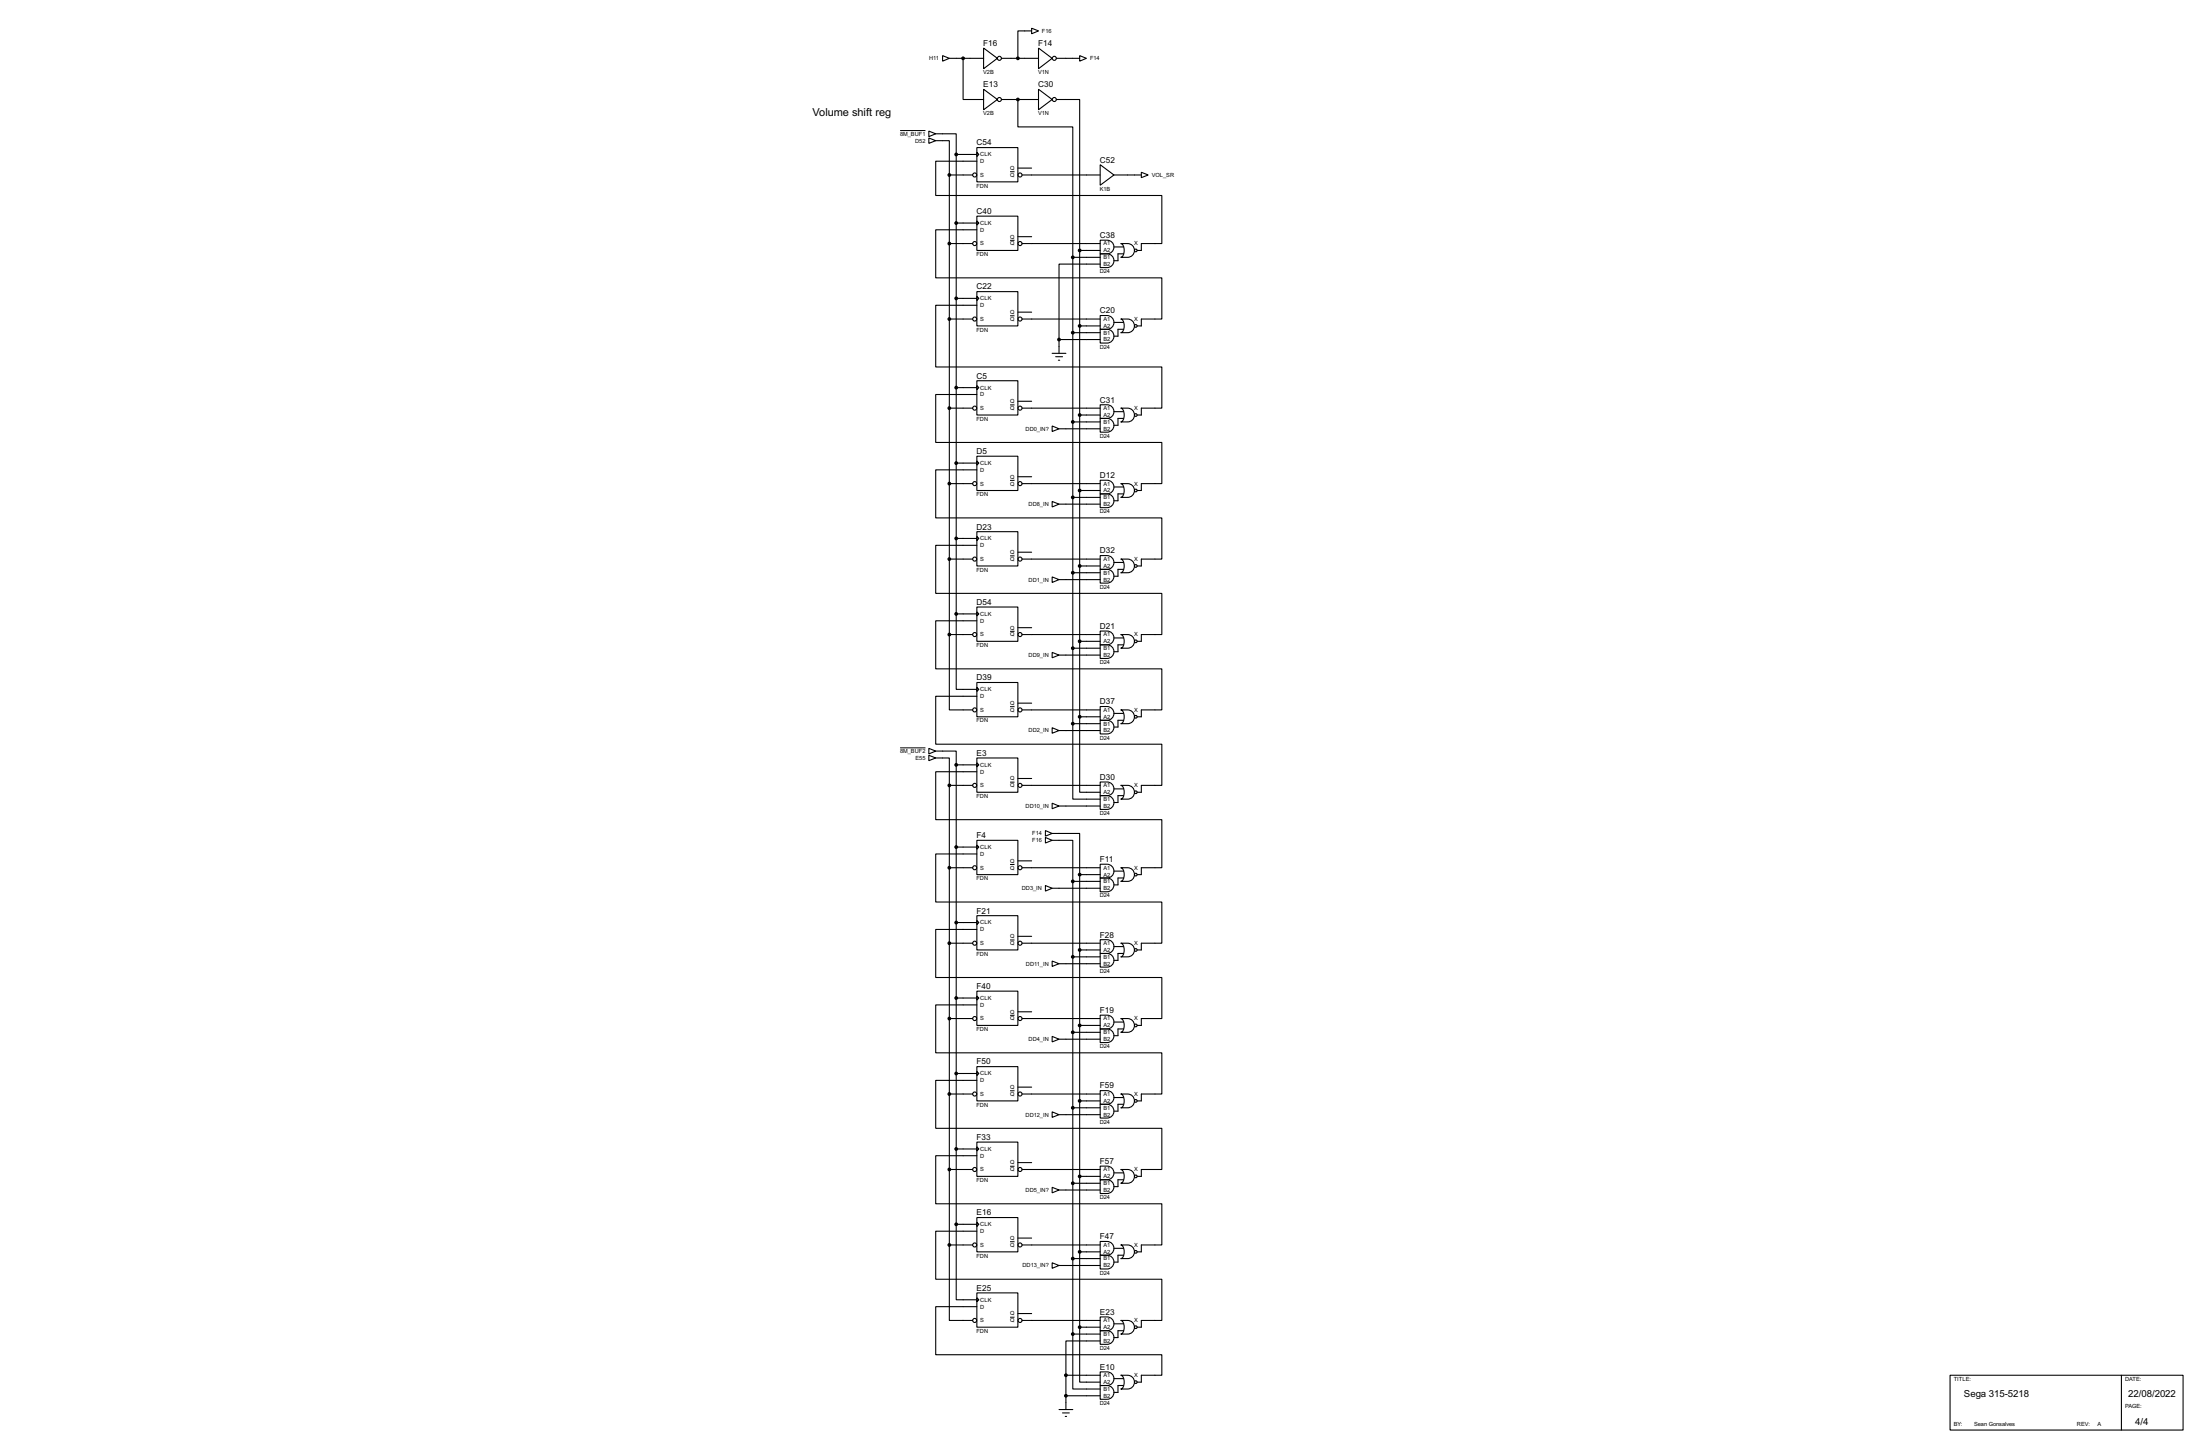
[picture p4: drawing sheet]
<svg xmlns="http://www.w3.org/2000/svg" width="815mm" height="536mm" viewBox="0 0 815 536" stroke-linecap="round" stroke-linejoin="round" font-family="sans-serif">
<g fill="none" stroke="#000" stroke-width=".4">
<path d="M364.5 17.8l5.1 3.8-5.1 3.9zM382.3 10.5l2.6 1-2.6 1zM382.3 11.5h-5.1v10.1M384.9 17.8l5 3.8-5 3.9zM349.3 20.6l2.5 1-2.5 1.1zM351.8 21.6h12.7M356.9 21.6v15.3h7.6M364.5 33.1l5.1 3.8-5.1 3.8zM371.1 36.9h13.8M371.1 21.6h13.8M377.2 36.9v10.1h20.4v48.3M384.9 33.1l5 3.8-5 3.8z"/>
<path d="M391.5 36.9h8.6v55.9M391.5 21.6h8.6M400.1 20.6l2.5 1-2.5 1.1zM344.2 51.1l2.6 1-2.6 1zM344.2 48.6l2.6 1-2.6 1zM346.8 49.6h7.6v7.6M346.8 52.1h5v12.7M354.4 57.2v170.2M354.4 57.2h7.6M362 54.7h15.2v12.7h-15.2zM362 56.4l.8 .8-.8 .8zM362 59.7h-15.2v12.7h83.8v17.8h-7.6v2.6h-1.6"/>
<path d="M351.8 64.8h8.7M351.8 64.8v170.2M377.2 62.3h5.1M378.8 64.8h28.9M407.7 61l5.1 3.8-5.1 3.8zM412.8 64.8h10.2M423 63.8l2.5 1-2.5 1zM351.8 90.2h8.7M354.4 82.6h7.6M362 80.1h15.2v12.7h-15.2zM362 81.8l.8 .8-.8 .8zM362 85.1h-15.2v17.8h83.8v15.3h-7.6v2.5h-1.6"/>
<path d="M377.2 87.7h5.1M378.8 90.2h28.9M397.6 95.3v172.7M397.6 95.3h10.1M400.1 92.8v172.7M400.1 92.8h7.6M407.7 89a5.1 5.1 0 0 1 4.1 .5 2.53 2.53 0 0 1 .9 2.8 2.53 2.53 0 0 1-2.4 1.7h-2.6zM407.7 94a5.1 5.1 0 0 1 4.1 .5 2.55 2.55 0 0 1 .9 2.9 2.55 2.55 0 0 1-2.4 1.7h-2.6zM407.7 97.8h-15.2v28M412.8 91.5h3.6M415.3 90.2a5.1 5.1 0 0 1 4.2 .5 2.57 2.57 0 0 1 .8 2.9 2.57 2.57 0 0 1-2.4 1.7h-2.6a3.1 3.1 0 0 0 .9-4.4zM416.4 94h-2.1v2.6h-1.5"/>
<path d="M351.8 118.2h8.7M354.4 110.5h7.6M362 108h15.2v12.7h-15.2zM362 109.8l.8 .7-.8 .8zM362 113.1h-15.2v22.8h83.8v15.3h-7.6v2.5h-1.6M377.2 115.6h5.1M378.8 118.2h28.9M407.7 116.9a5 5 0 0 1 4.1 .5 2.55 2.55 0 0 1 .9 2.8 2.55 2.55 0 0 1-2.4 1.8h-2.6zM412.8 119.4h3.6M415.3 118.2a5.1 5.1 0 0 1 4.2 .5 2.53 2.53 0 0 1 .8 2.8 2.53 2.53 0 0 1-2.4 1.7h-2.6a3.1 3.1 0 0 0 .9-4.3zM389.9 130.9h5.1M391.2 132.1h2.6"/>
<path d="M392.2 133.4h.5M392.5 125.8v5.1M392.5 125.8h15.2M397.6 123.2h10.1M400.1 120.7h7.6M407.7 122a5.1 5.1 0 0 1 4.1 .5 2.56 2.56 0 0 1 .9 2.8 2.56 2.56 0 0 1-2.4 1.8h-2.6zM416.4 122h-2.1v2.5h-1.5M351.8 151.2h8.7M354.4 143.6h7.6M362 141h15.2v12.7h-15.2zM362 142.8l.8 .8-.8 .7zM362 146.1h-15.2v17.8h83.8v15.2h-7.6v2.6h-1.6"/>
<path d="M377.2 148.6h5.1M378.8 151.2h28.9M389.9 157.8l2.6 1-2.6 1zM392.5 158.8h15.2M397.6 156.3h10.1M400.1 153.7h7.6M407.7 149.9a5.1 5.1 0 0 1 4.1 .5 2.52 2.52 0 0 1 .9 2.9 2.52 2.52 0 0 1-2.4 1.7h-2.6zM407.7 155a5 5 0 0 1 4.1 .5 2.55 2.55 0 0 1 .9 2.8 2.55 2.55 0 0 1-2.4 1.8h-2.6zM412.8 152.5h3.6M415.3 151.2a5.1 5.1 0 0 1 4.2 .5 2.56 2.56 0 0 1 .8 2.8 2.56 2.56 0 0 1-2.4 1.8h-2.6a3.1 3.1 0 0 0 .9-4.4zM416.4 155h-2.1v2.5h-1.5M351.8 179.1h8.7"/>
<path d="M354.4 171.5h7.6M362 169h15.2v12.7h-15.2zM362 170.7l.8 .8-.8 .8zM362 174h-15.2v17.8h83.8v15.3h-7.6v2.5h-1.6M377.2 176.6h5.1M378.8 179.1h28.9M407.7 177.9a5.1 5.1 0 0 1 4.1 .5 2.53 2.53 0 0 1 .9 2.8 2.53 2.53 0 0 1-2.4 1.7h-2.6zM415.3 179.1a5.1 5.1 0 0 1 4.2 .5 2.57 2.57 0 0 1 .8 2.9 2.57 2.57 0 0 1-2.4 1.7h-2.6a3.1 3.1 0 0 0 .9-4.4zM354.4 199.4h7.6M362 196.9h15.2v12.7h-15.2zM362 198.7l.8 .7-.8 .8zM389.9 185.7l2.6 1-2.6 1.1z"/>
<path d="M392.5 186.7h15.2M397.6 184.2h10.1M400.1 181.7h7.6M407.7 182.9a5.1 5.1 0 0 1 4.1 .5 2.55 2.55 0 0 1 .9 2.9 2.55 2.55 0 0 1-2.4 1.7h-2.6zM412.8 180.4h3.6M416.4 182.9h-2.1v2.6h-1.5M351.8 207.1h8.7M362 202h-15.2v17.8h83.8v15.2h-7.6v2.5h-1.6M377.2 204.5h5.1M378.8 207.1h28.9M389.9 213.7l2.6 1-2.6 1zM392.5 214.7h15.2"/>
<path d="M397.6 212.1h10.1M400.1 209.6h7.6M407.7 205.8a5 5 0 0 1 4.1 .5 2.55 2.55 0 0 1 .9 2.8 2.55 2.55 0 0 1-2.4 1.8h-2.6zM407.7 210.9a5.1 5.1 0 0 1 4.1 .5 2.56 2.56 0 0 1 .9 2.8 2.56 2.56 0 0 1-2.4 1.8h-2.6zM412.8 208.3h3.6M415.3 207.1a5.1 5.1 0 0 1 4.2 .5 2.53 2.53 0 0 1 .8 2.8 2.53 2.53 0 0 1-2.4 1.7h-2.6a3.1 3.1 0 0 0 .9-4.3zM416.4 210.9h-2.1v2.5h-1.5M351.8 235v27.9h8.7M351.8 235h8.7M354.4 227.4v27.9h7.6M354.4 227.4h7.6M362 224.8h15.2v12.7h-15.2z"/>
<path d="M362 226.6l.8 .8-.8 .7zM362 229.9h-15.2v17.8h83.8v15.2h-7.6v2.6h-1.6M377.2 232.5h5.1M378.8 235h28.9M400.1 237.5h7.6M407.7 233.7a5.1 5.1 0 0 1 4.1 .5 2.55 2.55 0 0 1 .9 2.9 2.55 2.55 0 0 1-2.4 1.7h-2.6zM407.7 238.8a5.1 5.1 0 0 1 4.1 .5 2.52 2.52 0 0 1 .9 2.9 2.52 2.52 0 0 1-2.4 1.7h-2.6zM412.8 236.3h3.6M415.3 235a5.2 5.2 0 0 1 4.2 .5 2.54 2.54 0 0 1 .8 2.9 2.54 2.54 0 0 1-2.4 1.7h-2.6a3.1 3.1 0 0 0 .9-4.4zM416.4 238.8h-2.1v2.6h-1.5M362 252.8h15.2v12.7h-15.2zM362 254.6l.8 .7-.8 .8z"/>
<path d="M362 257.9h-15.2v17.7h83.8v15.3h-7.6v2.5h-1.6M389.9 241.6l2.6 1-2.6 1zM392.5 242.6h15.2M397.6 240.1h10.1M344.2 279.7l2.6 1-2.6 1zM344.2 277.2l2.6 1-2.6 1zM346.8 278.2h7.6v5.1M377.2 260.4h5.1M378.8 262.9h28.9M389.9 269.5l2.6 1.1-2.6 1zM392.5 270.6h15.2M397.6 268v28h10.1"/>
<path d="M397.6 268h10.1M400.1 265.5v27.9h7.6M400.1 265.5h7.6M407.7 261.7a5.1 5.1 0 0 1 4.1 .5 2.56 2.56 0 0 1 .9 2.8 2.56 2.56 0 0 1-2.4 1.8h-2.6zM407.7 266.8a5.1 5.1 0 0 1 4.1 .5 2.53 2.53 0 0 1 .9 2.8 2.53 2.53 0 0 1-2.4 1.7h-2.6zM412.8 264.2h3.6M415.3 262.9a5 5 0 0 1 4.2 .6 2.55 2.55 0 0 1 .8 2.8 2.55 2.55 0 0 1-2.4 1.7h-2.6a3.1 3.1 0 0 0 .9-4.3zM416.4 266.8h-2.1v2.5h-1.5M346.8 280.7h5v10.2M351.8 290.9h8.7M351.8 290.9v170.2M354.4 283.3v170.1"/>
<path d="M354.4 283.3h7.6M362 280.7h15.2v12.7h-15.2zM362 282.5l.8 .8-.8 .7zM362 285.8h-15.2v17.8h83.8v17.8h-7.6v2.5h-1.6M377.2 288.3h5.1M378.8 290.9h28.9M389.9 297.5l2.6 1-2.6 1zM392.5 298.5h15.2M407.7 289.6a5.1 5.1 0 0 1 4.1 .5 2.52 2.52 0 0 1 .9 2.9 2.52 2.52 0 0 1-2.4 1.7h-2.6zM407.7 294.7a5 5 0 0 1 4.1 .5 2.55 2.55 0 0 1 .9 2.8 2.55 2.55 0 0 1-2.4 1.8h-2.6zM412.8 292.2h3.6M415.3 290.9a5.1 5.1 0 0 1 4.2 .5 2.56 2.56 0 0 1 .8 2.8 2.56 2.56 0 0 1-2.4 1.8h-2.6a3.1 3.1 0 0 0 .9-4.4z"/>
<path d="M416.4 294.7h-2.1v2.5h-1.5M354.4 313.7h7.6M362 311.2h15.2v12.7h-15.2zM362 313l.8 .7-.8 .8zM362 316.3h-15.2v17.8h83.8v15.2h-7.6v2.5h-1.6M377.2 318.8h5.1M387.4 307.6l2.5 1.1-2.5 1zM387.4 310.2l2.5 1-2.5 1zM389.9 308.7h10.2v15.2M389.9 311.2h7.7v15.2M351.8 321.4h8.7M362 339.1h15.2v12.7h-15.2z"/>
<path d="M378.8 321.4h28.9M387.4 328l2.5 1-2.5 1zM389.9 329h17.8M397.6 326.4h10.1M397.6 326.4v167.7M400.1 323.9h7.6M400.1 323.9v167.6M407.7 320.1a5 5 0 0 1 4.1 .5 2.55 2.55 0 0 1 .9 2.8 2.55 2.55 0 0 1-2.4 1.8h-2.6zM407.7 325.2a5.1 5.1 0 0 1 4.1 .5 2.56 2.56 0 0 1 .9 2.8 2.56 2.56 0 0 1-2.4 1.8h-2.6zM412.8 322.6h3.6M415.3 321.4a5.1 5.1 0 0 1 4.2 .5 2.53 2.53 0 0 1 .8 2.8 2.53 2.53 0 0 1-2.4 1.7h-2.6a3.1 3.1 0 0 0 .9-4.3zM416.4 325.2h-2.1v2.5h-1.5"/>
<path d="M351.8 349.3h8.7M354.4 341.7h7.6M362 340.9l.8 .8-.8 .7zM362 344.2h-15.2v17.8h83.8v15.2h-7.6v2.6h-1.6M377.2 346.8h5.1M378.8 349.3h28.9M389.9 355.9l2.6 1-2.6 1zM392.5 356.9h15.2M397.6 354.4h10.1M400.1 351.8h7.6M407.7 348a5.1 5.1 0 0 1 4.1 .5 2.55 2.55 0 0 1 .9 2.9 2.55 2.55 0 0 1-2.4 1.7h-2.6zM407.7 353.1a5.1 5.1 0 0 1 4.1 .5 2.52 2.52 0 0 1 .9 2.9 2.52 2.52 0 0 1-2.4 1.7h-2.6z"/>
<path d="M412.8 350.6h3.6M415.3 349.3a5.2 5.2 0 0 1 4.2 .5 2.54 2.54 0 0 1 .8 2.9 2.54 2.54 0 0 1-2.4 1.7h-2.6a3.1 3.1 0 0 0 .9-4.4zM416.4 353.1h-2.1v2.6h-1.5M351.8 377.2h8.7M354.4 369.6h7.6M362 367.1h15.2v12.7h-15.2zM362 368.9l.8 .7-.8 .8zM362 372.2h-15.2v17.7h83.8v15.3h-7.6v2.5h-1.6M377.2 374.7h5.1M378.8 377.2h28.9M400.1 379.8h7.6M407.7 376a5.1 5.1 0 0 1 4.1 .5 2.56 2.56 0 0 1 .9 2.8 2.56 2.56 0 0 1-2.4 1.8h-2.6z"/>
<path d="M412.8 378.5h3.6M415.3 377.2a5 5 0 0 1 4.2 .6 2.55 2.55 0 0 1 .8 2.8 2.55 2.55 0 0 1-2.4 1.7h-2.6a3.1 3.1 0 0 0 .9-4.3zM354.4 397.6h7.6M362 395h15.2v12.7h-15.2zM362 396.8l.8 .8-.8 .7zM389.9 383.8l2.6 1.1-2.6 1zM392.5 384.9h15.2M397.6 382.3h10.1M407.7 381.1a5.1 5.1 0 0 1 4.1 .5 2.53 2.53 0 0 1 .9 2.8 2.53 2.53 0 0 1-2.4 1.7h-2.6zM416.4 381.1h-2.1v2.5h-1.5M351.8 405.2h8.7M362 400.1h-15.2v17.8h83.8v15.2h-7.6v2.6h-1.6"/>
<path d="M377.2 402.6h5.1M378.8 405.2h28.9M389.9 411.8l2.6 1-2.6 1zM392.5 412.8h15.2M397.6 410.3h10.1M400.1 407.7h7.6M407.7 403.9a5.1 5.1 0 0 1 4.1 .5 2.52 2.52 0 0 1 .9 2.9 2.52 2.52 0 0 1-2.4 1.7h-2.6zM407.7 409a5 5 0 0 1 4.1 .5 2.55 2.55 0 0 1 .9 2.8 2.55 2.55 0 0 1-2.4 1.8h-2.6zM412.8 406.5h3.6M415.3 405.2a5.1 5.1 0 0 1 4.2 .5 2.56 2.56 0 0 1 .8 2.8 2.56 2.56 0 0 1-2.4 1.8h-2.6a3.1 3.1 0 0 0 .9-4.4zM416.4 409h-2.1v2.5h-1.5M351.8 433.1h8.7"/>
<path d="M354.4 425.5h7.6M362 423h15.2v12.7h-15.2zM362 424.7l.8 .8-.8 .8zM362 428h-15.2v17.8h83.8v15.3h-7.6v2.5h-1.6M377.2 430.6h5.1M378.8 433.1h28.9M389.9 439.7l2.6 1-2.6 1.1zM397.6 438.2h10.1M400.1 435.7h7.6M407.7 431.9a5.1 5.1 0 0 1 4.1 .5 2.53 2.53 0 0 1 .9 2.8 2.53 2.53 0 0 1-2.4 1.7h-2.6zM407.7 436.9a5.1 5.1 0 0 1 4.1 .5 2.55 2.55 0 0 1 .9 2.9 2.55 2.55 0 0 1-2.4 1.7h-2.6zM412.8 434.4h3.6"/>
<path d="M415.3 433.1a5.1 5.1 0 0 1 4.2 .5 2.57 2.57 0 0 1 .8 2.9 2.57 2.57 0 0 1-2.4 1.7h-2.6a3.1 3.1 0 0 0 .9-4.4zM416.4 436.9h-2.1v2.6h-1.5M354.4 453.4v28h7.6M354.4 453.4h7.6M362 450.9h15.2v12.7h-15.2zM362 452.7l.8 .7-.8 .8zM362 456h-15.2v17.8h83.8v15.2h-7.6v2.5h-1.6M377.2 458.5h5.1M392.5 440.7h15.2M407.7 459.8a5 5 0 0 1 4.1 .5 2.55 2.55 0 0 1 .9 2.8 2.55 2.55 0 0 1-2.4 1.8h-2.6zM351.8 461.1v27.9h8.7M351.8 461.1h8.7"/>
<path d="M362 478.8h15.2v12.7h-15.2zM378.8 461.1h28.9M389.9 467.7l2.6 1-2.6 1zM392.5 468.7h15.2M397.6 466.1h10.1M400.1 463.6h7.6M407.7 464.9a5.1 5.1 0 0 1 4.1 .5 2.56 2.56 0 0 1 .9 2.8 2.56 2.56 0 0 1-2.4 1.8h-2.6zM412.8 462.3h3.6M415.3 461.1a5.1 5.1 0 0 1 4.2 .5 2.53 2.53 0 0 1 .8 2.8 2.53 2.53 0 0 1-2.4 1.7h-2.6a3.1 3.1 0 0 0 .9-4.3zM416.4 464.9h-2.1v2.5h-1.5M362 480.6l.8 .8-.8 .7zM362 483.9h-15.2v17.8h83.8v7.6h-7.6v2.6h-1.6"/>
<path d="M377.2 486.5h5.1M378.8 489h28.9M397.6 494.1v20.3h10.1M397.6 494.1h10.1M400.1 491.5v20.4h7.6M400.1 491.5h7.6M407.7 487.7a5.1 5.1 0 0 1 4.1 .5 2.55 2.55 0 0 1 .9 2.9 2.55 2.55 0 0 1-2.4 1.7h-2.6zM407.7 492.8a5.1 5.1 0 0 1 4.1 .5 2.52 2.52 0 0 1 .9 2.9 2.52 2.52 0 0 1-2.4 1.7h-2.6zM407.7 496.6h-12.7v12.7M412.8 490.3h3.6M415.3 489a5.2 5.2 0 0 1 4.2 .5 2.54 2.54 0 0 1 .8 2.9 2.54 2.54 0 0 1-2.4 1.7h-2.6a3.1 3.1 0 0 0 .9-4.4zM416.4 492.8h-2.1v2.6h-1.5"/>
<path d="M395 516.9h12.7M395 509.3v12.7M395 509.3h12.7M407.7 508.1a5.1 5.1 0 0 1 4.1 .5 2.53 2.53 0 0 1 .9 2.8 2.53 2.53 0 0 1-2.4 1.7h-2.6zM407.7 513.1a5.1 5.1 0 0 1 4.1 .5 2.55 2.55 0 0 1 .9 2.9 2.55 2.55 0 0 1-2.4 1.7h-2.6zM412.8 510.6h3.6M415.3 509.3a5.1 5.1 0 0 1 4.2 .5 2.57 2.57 0 0 1 .8 2.9 2.57 2.57 0 0 1-2.4 1.7h-2.6a3.1 3.1 0 0 0 .9-4.4zM416.4 513.1h-2.1v2.6h-1.5M722.7 509.3h86.3v20.3h-86.3zM786.2 509.3v20.3M392.5 522h5.1M393.8 523.3h2.5"/>
<path d="M394.8 524.6h.5"/>
<circle cx="370.3" cy="36.9" r=".75"/>
<circle cx="370.3" cy="21.6" r=".75"/>
<circle cx="390.7" cy="36.9" r=".75"/>
<circle cx="390.7" cy="21.6" r=".75"/>
<circle cx="361.2" cy="64.8" r=".75"/>
<circle cx="378" cy="64.8" r=".75"/>
<circle cx="361.2" cy="90.2" r=".75"/>
<circle cx="378" cy="90.2" r=".75"/>
<circle cx="420.9" cy="92.8" r=".5"/>
<circle cx="361.2" cy="118.2" r=".75"/>
<circle cx="378" cy="118.2" r=".75"/>
<circle cx="420.9" cy="120.7" r=".5"/>
<circle cx="361.2" cy="151.2" r=".75"/>
<circle cx="378" cy="151.2" r=".75"/>
<circle cx="420.9" cy="153.7" r=".5"/>
<circle cx="361.2" cy="179.1" r=".75"/>
<circle cx="378" cy="179.1" r=".75"/>
<circle cx="420.9" cy="181.7" r=".5"/>
<circle cx="361.2" cy="207.1" r=".75"/>
<circle cx="378" cy="207.1" r=".75"/>
<circle cx="420.9" cy="209.6" r=".5"/>
<circle cx="361.2" cy="235" r=".75"/>
<circle cx="378" cy="235" r=".75"/>
<circle cx="420.9" cy="237.5" r=".5"/>
<circle cx="361.2" cy="262.9" r=".75"/>
<circle cx="378" cy="262.9" r=".75"/>
<circle cx="420.9" cy="265.5" r=".5"/>
<circle cx="361.2" cy="290.9" r=".75"/>
<circle cx="378" cy="290.9" r=".75"/>
<circle cx="420.9" cy="293.4" r=".5"/>
<circle cx="361.2" cy="321.4" r=".75"/>
<circle cx="378" cy="321.4" r=".75"/>
<circle cx="420.9" cy="323.9" r=".5"/>
<circle cx="361.2" cy="349.3" r=".75"/>
<circle cx="378" cy="349.3" r=".75"/>
<circle cx="420.9" cy="351.8" r=".5"/>
<circle cx="361.2" cy="377.2" r=".75"/>
<circle cx="378" cy="377.2" r=".75"/>
<circle cx="420.9" cy="379.8" r=".5"/>
<circle cx="361.2" cy="405.2" r=".75"/>
<circle cx="378" cy="405.2" r=".75"/>
<circle cx="420.9" cy="407.7" r=".5"/>
<circle cx="361.2" cy="433.1" r=".75"/>
<circle cx="378" cy="433.1" r=".75"/>
<circle cx="420.9" cy="435.7" r=".5"/>
<circle cx="361.2" cy="461.1" r=".75"/>
<circle cx="378" cy="461.1" r=".75"/>
<circle cx="420.9" cy="463.6" r=".5"/>
<circle cx="361.2" cy="489" r=".75"/>
<circle cx="378" cy="489" r=".75"/>
<circle cx="420.9" cy="491.5" r=".5"/>
<circle cx="420.9" cy="511.9" r=".5"/>
</g>
<g fill="none" stroke="#000" stroke-width=".37">
<path d="M333.6 48.4h9.4M374.3 63.6h1.7M374.3 89h1.7M374.3 117h1.7M374.3 150h1.7M374.3 177.9h1.7M374.3 205.9h1.7M374.3 233.8h1.7M333.6 277h9.4M374.3 261.7h1.7M374.3 289.7h1.7M374.3 320.2h1.7"/>
<path d="M374.3 348.1h1.7M374.3 376h1.7M374.3 404h1.7M374.3 431.9h1.7M374.3 459.9h1.7M374.3 487.8h1.7"/>
</g>
<g fill="#000" stroke="#000" stroke-width=".4">
<circle cx="356.9" cy="21.6" r=".5"/>
<circle cx="377.2" cy="21.6" r=".5"/>
<circle cx="377.2" cy="36.9" r=".5"/>
<circle cx="354.3" cy="57.2" r=".5"/>
<circle cx="351.8" cy="64.8" r=".5"/>
<circle cx="351.8" cy="90.2" r=".5"/>
<circle cx="354.3" cy="82.6" r=".5"/>
<circle cx="397.5" cy="95.3" r=".5"/>
<circle cx="400.1" cy="92.8" r=".5"/>
<circle cx="351.8" cy="118.2" r=".5"/>
<circle cx="354.3" cy="110.5" r=".5"/>
<circle cx="392.4" cy="125.8" r=".5"/>
<circle cx="397.5" cy="123.2" r=".5"/>
<circle cx="400.1" cy="120.7" r=".5"/>
<circle cx="351.8" cy="151.2" r=".5"/>
<circle cx="354.3" cy="143.6" r=".5"/>
<circle cx="397.5" cy="156.3" r=".5"/>
<circle cx="400.1" cy="153.7" r=".5"/>
<circle cx="351.8" cy="179.1" r=".5"/>
<circle cx="354.3" cy="171.5" r=".5"/>
<circle cx="354.3" cy="199.4" r=".5"/>
<circle cx="397.5" cy="184.2" r=".5"/>
<circle cx="400.1" cy="181.7" r=".5"/>
<circle cx="351.8" cy="207.1" r=".5"/>
<circle cx="397.5" cy="212.1" r=".5"/>
<circle cx="400.1" cy="209.6" r=".5"/>
<circle cx="351.8" cy="235" r=".5"/>
<circle cx="354.3" cy="227.4" r=".5"/>
<circle cx="400.1" cy="237.5" r=".5"/>
<circle cx="397.5" cy="240.1" r=".5"/>
<circle cx="397.5" cy="268" r=".5"/>
<circle cx="400.1" cy="265.5" r=".5"/>
<circle cx="351.8" cy="290.9" r=".5"/>
<circle cx="354.3" cy="283.3" r=".5"/>
<circle cx="354.3" cy="313.7" r=".5"/>
<circle cx="351.8" cy="321.4" r=".5"/>
<circle cx="397.5" cy="326.4" r=".5"/>
<circle cx="400.1" cy="323.9" r=".5"/>
<circle cx="351.8" cy="349.3" r=".5"/>
<circle cx="354.3" cy="341.7" r=".5"/>
<circle cx="397.5" cy="354.4" r=".5"/>
<circle cx="400.1" cy="351.8" r=".5"/>
<circle cx="351.8" cy="377.2" r=".5"/>
<circle cx="354.3" cy="369.6" r=".5"/>
<circle cx="400.1" cy="379.8" r=".5"/>
<circle cx="354.3" cy="397.6" r=".5"/>
<circle cx="397.5" cy="382.3" r=".5"/>
<circle cx="351.8" cy="405.2" r=".5"/>
<circle cx="397.5" cy="410.3" r=".5"/>
<circle cx="400.1" cy="407.7" r=".5"/>
<circle cx="351.8" cy="433.1" r=".5"/>
<circle cx="354.3" cy="425.5" r=".5"/>
<circle cx="397.5" cy="438.2" r=".5"/>
<circle cx="400.1" cy="435.7" r=".5"/>
<circle cx="354.3" cy="453.4" r=".5"/>
<circle cx="351.8" cy="461.1" r=".5"/>
<circle cx="397.5" cy="466.1" r=".5"/>
<circle cx="400.1" cy="463.6" r=".5"/>
<circle cx="397.5" cy="494.1" r=".5"/>
<circle cx="400.1" cy="491.5" r=".5"/>
<circle cx="395" cy="509.3" r=".5"/>
<circle cx="395" cy="516.9" r=".5"/>
</g>
<text font-size="4.6" x="301.1" y="43">Volume shift reg</text>
<g font-size="4">
<text x="727.8" y="517.5">Sega 315-5218</text>
<text x="788.7" y="517.5">22/08/2022</text>
<text x="791.3" y="527.6">4/4</text>
</g>
<g font-size="3.4">
<text x="364.4" y="17">F16</text>
<text x="384.7" y="17">F14</text>
<text x="364.4" y="32.3">E13</text>
<text x="384.7" y="32.3">C30</text>
<text x="361.9" y="53.8">C54</text>
<text x="407.6" y="60.2">C52</text>
<text x="361.9" y="79.2">C40</text>
<text x="407.6" y="88.2">C38</text>
<text x="361.9" y="107.2">C22</text>
<text x="407.6" y="116.1">C20</text>
<text x="361.9" y="140.2">C5</text>
<text x="407.6" y="149.1">C31</text>
<text x="361.9" y="168.2">D5</text>
<text x="407.6" y="177.1">D12</text>
<text x="361.9" y="196.1">D23</text>
<text x="407.6" y="205">D32</text>
<text x="361.9" y="224">D54</text>
<text x="407.6" y="232.9">D21</text>
<text x="361.9" y="252">D39</text>
<text x="407.6" y="260.9">D37</text>
<text x="361.9" y="279.9">E3</text>
<text x="407.6" y="288.8">D30</text>
<text x="361.9" y="310.4">F4</text>
<text x="407.6" y="319.3">F11</text>
<text x="361.9" y="338.3">F21</text>
<text x="407.6" y="347.2">F28</text>
<text x="361.9" y="366.3">F40</text>
<text x="407.6" y="375.2">F19</text>
<text x="361.9" y="394.2">F50</text>
<text x="407.6" y="403.1">F59</text>
<text x="361.9" y="422.2">F33</text>
<text x="407.6" y="431.1">F57</text>
<text x="361.9" y="450.1">E16</text>
<text x="407.6" y="459">F47</text>
<text x="361.9" y="478">E25</text>
<text x="407.6" y="486.9">E23</text>
<text x="407.6" y="507.3">E10</text>
</g>
<g font-size="2.4">
<text x="386.1" y="12.1">F16</text>
<text x="344.3" y="22.3">H11</text>
<text x="403.9" y="22.3">F14</text>
<text x="364.3" y="27.5">V2B</text>
<text x="384.7" y="27.5">V1N</text>
<text x="364.3" y="42.8">V2B</text>
<text x="384.7" y="42.8">V1N</text>
<text x="333.6" y="50.2">8M_BUF1</text>
<text x="339.1" y="52.8">D52</text>
<text x="363.3" y="57.9">CLK</text>
<text x="363.3" y="60.4">D</text>
<text x="363.3" y="65.5">S</text>
<text x="374.3" y="62.9">Q</text>
<text x="374.3" y="65.5">Q</text>
<text x="426.8" y="65.5">VOL_SR</text>
<text x="361.8" y="69.5">FDN</text>
<text x="407.5" y="70.7">K1B</text>
<text x="363.3" y="83.3">CLK</text>
<text x="363.3" y="85.8">D</text>
<text x="374.3" y="88.3">Q</text>
<text x="361.8" y="94.9">FDN</text>
<text x="363.3" y="90.9">S</text>
<text x="374.3" y="90.9">Q</text>
<text x="409" y="90.9">A1</text>
<text x="409" y="96">B1</text>
<text x="409" y="93.5">A2</text>
<text x="420.3" y="90.9">X</text>
<text x="407.5" y="101.2">D24</text>
<text x="409" y="98.5">B2</text>
<text x="363.3" y="111.2">CLK</text>
<text x="363.3" y="113.7">D</text>
<text x="363.3" y="118.9">S</text>
<text x="374.3" y="116.3">Q</text>
<text x="374.3" y="118.9">Q</text>
<text x="409" y="118.9">A1</text>
<text x="420.3" y="118.9">X</text>
<text x="361.8" y="122.8">FDN</text>
<text x="409" y="123.9">B1</text>
<text x="409" y="121.4">A2</text>
<text x="407.5" y="129.1">D24</text>
<text x="409" y="126.4">B2</text>
<text x="363.3" y="144.3">CLK</text>
<text x="363.3" y="146.8">D</text>
<text x="374.3" y="149.3">Q</text>
<text x="361.8" y="155.8">FDN</text>
<text x="363.3" y="151.8">S</text>
<text x="374.3" y="151.8">Q</text>
<text x="409" y="151.8">A1</text>
<text x="409" y="154.4">A2</text>
<text x="420.3" y="151.8">X</text>
<text x="380" y="159.5">DD0_IN?</text>
<text x="409" y="157">B1</text>
<text x="409" y="159.5">B2</text>
<text x="407.5" y="162.2">D24</text>
<text x="363.3" y="172.2">CLK</text>
<text x="363.3" y="174.7">D</text>
<text x="363.3" y="179.8">S</text>
<text x="374.3" y="177.3">Q</text>
<text x="374.3" y="179.8">Q</text>
<text x="409" y="179.8">A1</text>
<text x="420.3" y="179.8">X</text>
<text x="361.8" y="183.8">FDN</text>
<text x="409" y="184.9">B1</text>
<text x="409" y="182.4">A2</text>
<text x="381.2" y="187.4">DD8_IN</text>
<text x="407.5" y="190.1">D24</text>
<text x="409" y="187.4">B2</text>
<text x="363.3" y="200.1">CLK</text>
<text x="363.3" y="202.7">D</text>
<text x="363.3" y="207.8">S</text>
<text x="374.3" y="205.2">Q</text>
<text x="374.3" y="207.8">Q</text>
<text x="409" y="207.8">A1</text>
<text x="420.3" y="207.8">X</text>
<text x="361.8" y="211.7">FDN</text>
<text x="381.2" y="215.4">DD1_IN</text>
<text x="409" y="212.8">B1</text>
<text x="409" y="215.4">B2</text>
<text x="409" y="210.3">A2</text>
<text x="407.5" y="218.1">D24</text>
<text x="363.3" y="228.1">CLK</text>
<text x="363.3" y="230.6">D</text>
<text x="374.3" y="233.2">Q</text>
<text x="361.8" y="239.6">FDN</text>
<text x="363.3" y="235.7">S</text>
<text x="374.3" y="235.7">Q</text>
<text x="409" y="235.7">A1</text>
<text x="409" y="238.2">A2</text>
<text x="420.3" y="235.7">X</text>
<text x="381.2" y="243.3">DD9_IN</text>
<text x="407.5" y="246">D24</text>
<text x="409" y="240.8">B1</text>
<text x="409" y="243.3">B2</text>
<text x="363.3" y="256">CLK</text>
<text x="363.3" y="258.6">D</text>
<text x="363.3" y="263.6">S</text>
<text x="374.3" y="261.1">Q</text>
<text x="374.3" y="263.6">Q</text>
<text x="409" y="263.6">A1</text>
<text x="420.3" y="263.6">X</text>
<text x="361.8" y="267.6">FDN</text>
<text x="409" y="268.7">B1</text>
<text x="409" y="266.2">A2</text>
<text x="381.2" y="271.3">DD2_IN</text>
<text x="407.5" y="273.9">D24</text>
<text x="409" y="271.3">B2</text>
<text x="333.6" y="278.9">8M_BUF2</text>
<text x="339.3" y="281.4">E55</text>
<text x="363.3" y="284">CLK</text>
<text x="363.3" y="286.5">D</text>
<text x="363.3" y="291.6">S</text>
<text x="374.3" y="289">Q</text>
<text x="374.3" y="291.6">Q</text>
<text x="409" y="291.6">A1</text>
<text x="420.3" y="291.6">X</text>
<text x="361.8" y="295.5">FDN</text>
<text x="380" y="299.2">DD10_IN</text>
<text x="409" y="296.7">B1</text>
<text x="409" y="299.2">B2</text>
<text x="409" y="294.1">A2</text>
<text x="407.5" y="301.9">D24</text>
<text x="382.5" y="309.4">F14</text>
<text x="382.5" y="311.9">F16</text>
<text x="363.3" y="314.4">CLK</text>
<text x="363.3" y="317">D</text>
<text x="363.3" y="322.1">S</text>
<text x="374.3" y="319.5">Q</text>
<text x="374.3" y="322.1">Q</text>
<text x="409" y="322.1">A1</text>
<text x="420.3" y="322.1">X</text>
<text x="361.8" y="326">FDN</text>
<text x="378.6" y="329.7">DD3_IN</text>
<text x="409" y="327.1">B1</text>
<text x="409" y="329.7">B2</text>
<text x="409" y="324.6">A2</text>
<text x="407.5" y="332.4">D24</text>
<text x="363.3" y="342.4">CLK</text>
<text x="363.3" y="344.9">D</text>
<text x="374.3" y="347.5">Q</text>
<text x="361.8" y="353.9">FDN</text>
<text x="363.3" y="350">S</text>
<text x="374.3" y="350">Q</text>
<text x="409" y="350">A1</text>
<text x="409" y="352.5">A2</text>
<text x="420.3" y="350">X</text>
<text x="380.2" y="357.6">DD11_IN</text>
<text x="409" y="355.1">B1</text>
<text x="409" y="357.6">B2</text>
<text x="407.5" y="360.3">D24</text>
<text x="363.3" y="370.3">CLK</text>
<text x="363.3" y="372.9">D</text>
<text x="363.3" y="377.9">S</text>
<text x="374.3" y="375.4">Q</text>
<text x="374.3" y="377.9">Q</text>
<text x="409" y="377.9">A1</text>
<text x="420.3" y="377.9">X</text>
<text x="361.8" y="381.9">FDN</text>
<text x="409" y="383">B1</text>
<text x="409" y="380.5">A2</text>
<text x="381.2" y="385.6">DD4_IN</text>
<text x="407.5" y="388.2">D24</text>
<text x="409" y="385.6">B2</text>
<text x="363.3" y="398.3">CLK</text>
<text x="363.3" y="400.8">D</text>
<text x="363.3" y="405.9">S</text>
<text x="374.3" y="403.3">Q</text>
<text x="374.3" y="405.9">Q</text>
<text x="409" y="405.9">A1</text>
<text x="420.3" y="405.9">X</text>
<text x="361.8" y="409.8">FDN</text>
<text x="380" y="413.5">DD12_IN</text>
<text x="409" y="411">B1</text>
<text x="409" y="413.5">B2</text>
<text x="409" y="408.4">A2</text>
<text x="407.5" y="416.2">D24</text>
<text x="363.3" y="426.2">CLK</text>
<text x="363.3" y="428.7">D</text>
<text x="374.3" y="431.3">Q</text>
<text x="361.8" y="437.8">FDN</text>
<text x="363.3" y="433.8">S</text>
<text x="374.3" y="433.8">Q</text>
<text x="409" y="433.8">A1</text>
<text x="409" y="436.4">A2</text>
<text x="420.3" y="433.8">X</text>
<text x="380" y="441.4">DD5_IN?</text>
<text x="409" y="438.9">B1</text>
<text x="409" y="441.4">B2</text>
<text x="407.5" y="444.1">D24</text>
<text x="363.3" y="454.1">CLK</text>
<text x="363.3" y="456.7">D</text>
<text x="363.3" y="461.8">S</text>
<text x="374.3" y="459.2">Q</text>
<text x="374.3" y="461.8">Q</text>
<text x="409" y="461.8">A1</text>
<text x="420.3" y="461.8">X</text>
<text x="361.8" y="465.7">FDN</text>
<text x="409" y="466.8">B1</text>
<text x="409" y="464.3">A2</text>
<text x="378.9" y="469.4">DD13_IN?</text>
<text x="407.5" y="472.1">D24</text>
<text x="409" y="469.4">B2</text>
<text x="363.3" y="482.1">CLK</text>
<text x="363.3" y="484.6">D</text>
<text x="363.3" y="489.7">S</text>
<text x="374.3" y="487.2">Q</text>
<text x="374.3" y="489.7">Q</text>
<text x="409" y="489.7">A1</text>
<text x="420.3" y="489.7">X</text>
<text x="361.8" y="493.6">FDN</text>
<text x="409" y="494.8">B1</text>
<text x="409" y="497.3">B2</text>
<text x="409" y="492.2">A2</text>
<text x="407.5" y="500">D24</text>
<text x="409" y="510">A1</text>
<text x="409" y="515.1">B1</text>
<text x="409" y="512.6">A2</text>
<text x="420.3" y="510">X</text>
<text x="724" y="511.5">TITLE:</text>
<text x="787.5" y="511.5">DATE:</text>
<text x="407.5" y="520.3">D24</text>
<text x="409" y="517.6">B2</text>
<text x="787.5" y="521.6">PAGE:</text>
<text x="724" y="528">BY:</text>
<text x="731.6" y="528">Sean Gonsalves</text>
<text x="769.7" y="528">REV:</text>
<text x="777.3" y="528">A</text>
</g>
</svg>
